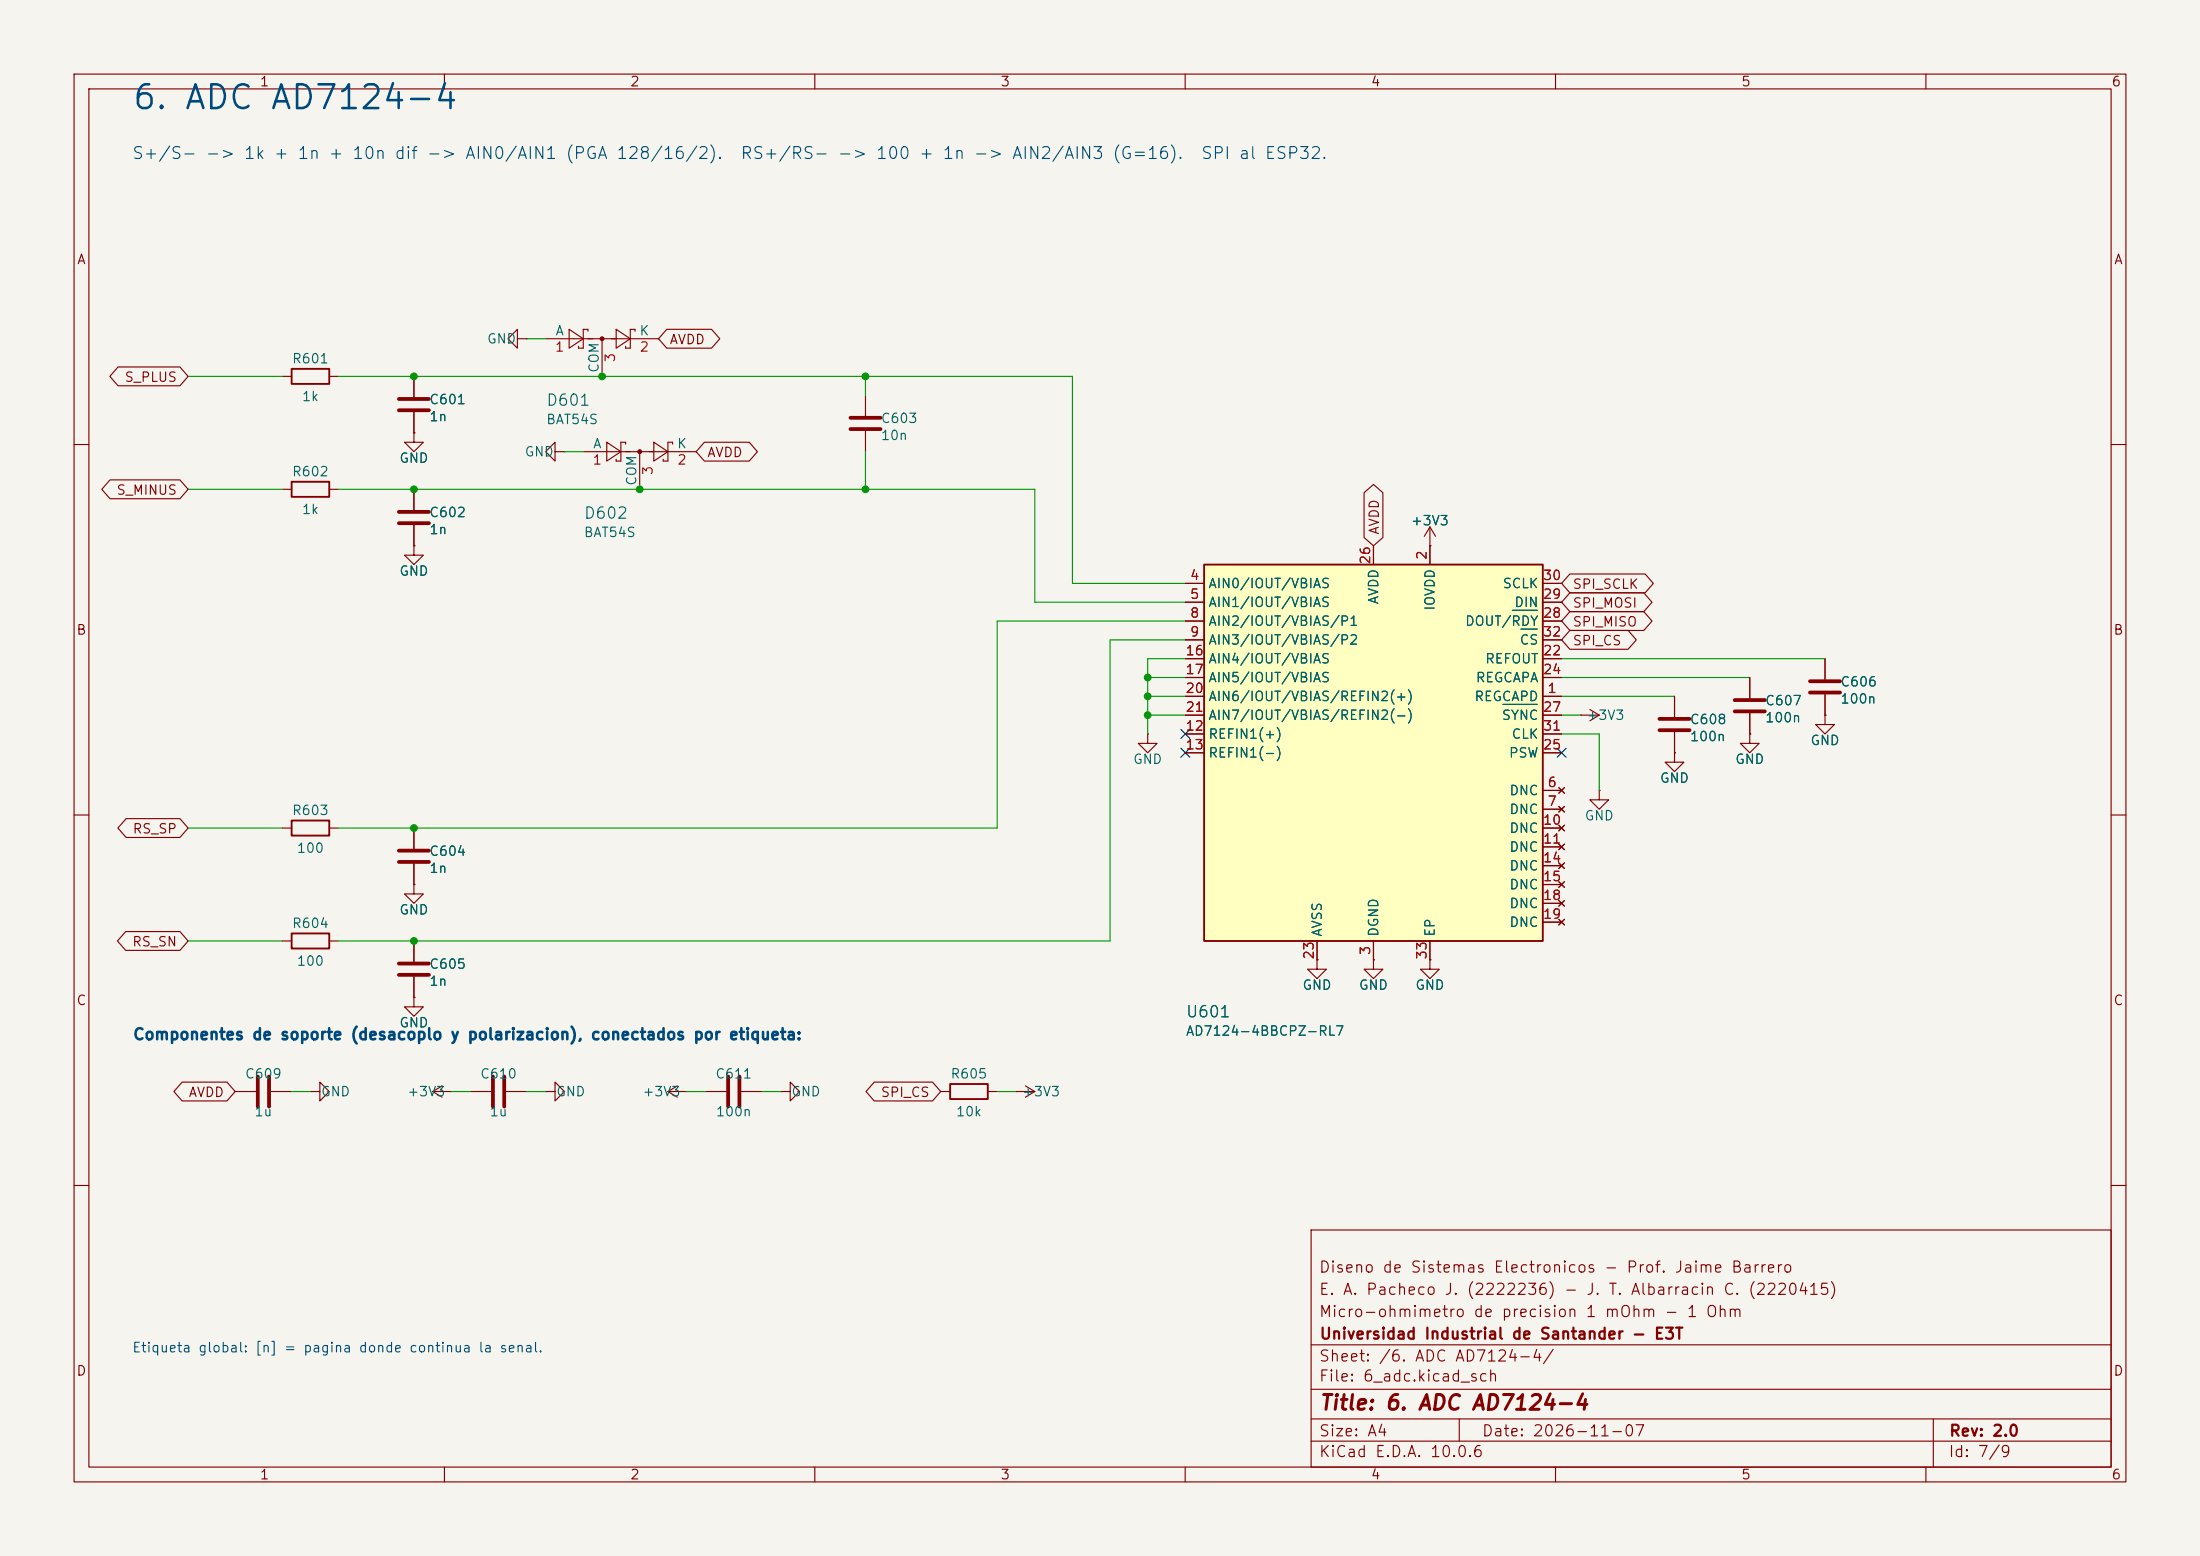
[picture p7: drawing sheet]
<svg xmlns="http://www.w3.org/2000/svg" width="297mm" height="210mm" viewBox="0 0 297 210" stroke-linecap="round" stroke-linejoin="round" font-family="sans-serif">
<path d="M0 0h297v210h-297z" fill="#f5f4ef" stroke="#f5f4ef" stroke-width=".14"/>
<g fill="none" stroke="#840000" stroke-width=".15">
<path d="M10 10h277v190h-277zM12 12h273v186h-273zM60 10v2M110 10v2M160 10v2M210 10v2M260 10v2M38.1 50.8h1.3M44.4 50.8h1.3M69.8 45.7v-1.2l-1.2 1.2 1.2 1.3v-1.3h1.3M71.1 45.7h.1M73.7 45.7h15.2"/>
<path d="M76.8 44.5l1.9 1.2-1.9 1.3zM79.4 44.7v-.2h-.7v2.5h-.6v-.3M81.3 45.7v5.1M81.9 59.7l1.9 1.3-1.9 1.2zM83.2 44.5l1.9 1.2-1.9 1.3zM84.5 59.9v-.2h-.7v2.5h-.6v-.2M85.7 44.7v-.2h-.6v2.5h-.6v-.3M88.3 59.7l1.9 1.3-1.9 1.2zM90.8 59.9v-.2h-.6v2.5h-.7v-.2M116.8 53.3v2.8M116.8 58.2v2.8M10 60h2"/>
<path d="M55.9 73.7v1.2h1.2l-1.2 1.3-1.3-1.3h1.3M55.9 73.7h.1M55.9 66v2.8M55.9 70.9v2.8M74.9 61v-1.3l-1.2 1.3 1.2 1.2v-1.2h1.3M76.2 61h.1M78.7 61h15.3M86.4 61v5M193 73.7h.1M193 71.1l-.7 1.3M193 71.1l.8 1.3M193 71.1v2.6"/>
<path d="M285 60h2M154.9 99.1v1.2h1.3l-1.3 1.3-1.2-1.3h1.2M154.9 99.1h.1M213.4 96.5h.1M213.4 96.5h2.5M214.6 95.8l1.3 .7M215.9 96.5l-1.3 .8M226.1 94v2.8M226.1 98.8v2.8M236.2 99.1v1.2h1.3l-1.3 1.3-1.3-1.3h1.3M236.2 99.1h.1M246.4 96.5v1.3h1.2l-1.2 1.3-1.3-1.3h1.3"/>
<path d="M246.4 96.5h.1M246.4 88.9v2.8M246.4 93.7v2.8M10 110h2M38.1 111.8h1.3M44.4 111.8h1.3M55.9 119.4v1.3h1.2l-1.2 1.2-1.3-1.2h1.3M55.9 119.4h.1M55.9 111.8v2.8M55.9 116.6v2.8M215.9 106.7v1.3h1.3l-1.3 1.2-1.3-1.2h1.3M215.9 106.7h.1"/>
<path d="M226.1 101.6v1.3h1.2l-1.2 1.2-1.3-1.2h1.3M226.1 101.6h.1M285 110h2M38.1 127h1.3M44.4 127h1.3M55.9 134.6v1.3h1.2l-1.2 1.3-1.3-1.3h1.3M55.9 134.6h.1M55.9 127v2.8M55.9 131.8v2.8M177.8 129.5v1.3h1.3l-1.3 1.3-1.3-1.3h1.3M177.8 129.5h.1M31.7 147.3h2.8"/>
<path d="M36.6 147.3h2.8M41.9 147.3h1.3v-1.2l1.2 1.2-1.2 1.3v-1.3M41.9 147.3h.1M58.4 147.3h2.6M58.4 147.3l1.3 .8M59.7 146.6l-1.3 .7M61 147.3h.1M63.5 147.3h2.8M68.3 147.3h2.8M73.7 147.3h1.2v-1.2l1.3 1.2-1.3 1.3v-1.3M73.7 147.3h.1M90.2 147.3h2.5"/>
<path d="M90.2 147.3l1.2 .8M91.4 146.6l-1.2 .7M92.7 147.3h.1M95.2 147.3h2.8M100.1 147.3h2.8M105.4 147.3h1.3v-1.2l1.2 1.2-1.2 1.3v-1.3M105.4 147.3h.1M127 147.3h1.3M133.3 147.3h1.3M137.2 147.3h.1M137.2 147.3h2.5M138.4 146.6l1.3 .7"/>
<path d="M139.7 147.3l-1.3 .8M10 160h2M177 166h108v32h-108zM285 160h2M60 198v2M110 198v2M160 198v2M177 194.5h108M177 191.5h108M177 187.5h108M177 181.5h108M197 191.5v3"/>
<path d="M210 198v2M260 198v2M261 191.5v6.5"/>
</g>
<g fill="none" stroke="#840000" stroke-width=".51">
<path d="M114.8 56.4h4.1M114.8 57.9h4.1M53.8 69.1h4.1M53.8 70.6h4.1M224 97h4.1M224 98.6h4.1M244.3 91.9h4.1M244.3 93.5h4.1M53.8 114.8h4.1M53.8 116.3h4.1M53.8 130h4.1M53.8 131.6h4.1"/>
<path d="M34.8 145.3v4.1M36.3 145.3v4.1M66.5 145.3v4.1M68.1 145.3v4.1M98.3 145.3v4.1M99.8 145.3v4.1"/>
</g>
<path d="M39.4 49.8h5v2h-5zM39.4 110.7h5v2.1h-5zM39.4 126h5v2h-5zM128.3 146.3h5v2h-5z" fill="none" stroke="#840000" stroke-width=".25"/>
<g fill="#840000" stroke="#840000" stroke-width=".15">
<circle cx="81.3" cy="45.7" r=".25"/>
<circle cx="86.4" cy="61" r=".25"/>
</g>
<path d="M162.6 76.2h45.7v50.8h-45.7z" fill="#ffffc2"/>
<path d="M39.4 65h5v2.1h-5zM162.6 76.2h45.7v50.8h-45.7z" fill="none" stroke="#840000" stroke-width=".25"/>
<g fill="none" stroke="#840000" stroke-width=".15">
<path d="M15.9 49.5h8.4l1.1 1.3-1.1 1.3h-8.4l-1.1-1.3zM55.9 58.4v1.3h1.2l-1.2 1.3-1.3-1.3h1.3M55.9 58.4h.1M55.9 50.8v2.8M55.9 55.6v2.8M90 44.4h6.1l1.1 1.3-1.1 1.3h-6.1l-1.1-1.3zM95.1 59.7h6l1.2 1.3-1.2 1.2h-6l-1.1-1.2zM14.9 64.8h9.4l1.1 1.2-1.1 1.3h-9.4l-1.2-1.3zM38.1 66h1.3M44.4 66h1.3M55.9 73.7h.1M55.9 66v2.8"/>
<path d="M55.9 70.9v2.8M160 78.7h2.6M184.1 66.5l1.3-1.1 1.3 1.1v6l-1.3 1.2-1.3-1.2zM185.4 73.7v2.5M193 73.7h.1M193 73.7v2.5M208.3 78.7h2.5M211.9 77.5h10.2l1.1 1.2-1.1 1.3h-10.2l-1.1-1.3zM160 94h2.6M160 81.3h2.6M160 83.8h2.6M160 86.4h2.6"/>
<path d="M160 99.1h2.6M160 88.9h2.6M160 91.4h2.6M160 96.5h2.6M208.3 94h2.5M208.3 81.3h2.5M208.3 83.8h2.5M208.3 86.4h2.5M208.3 99.1h2.5M208.3 88.9h2.5M208.3 91.4h2.5M208.3 96.5h2.5"/>
<path d="M211.9 82.5h10l1.1 1.3-1.1 1.3h-10l-1.1-1.3zM211.9 80h10l1.1 1.3-1.1 1.3h-10l-1.1-1.3zM211.9 85.1h7.9l1.1 1.3-1.1 1.2h-7.9l-1.1-1.2zM226.1 94v2.8M226.1 98.8v2.8M236.2 99.1h.1M236.2 91.4v2.8M236.2 96.3v2.8M246.4 96.5h.1M246.4 88.9v2.8M246.4 93.7v2.8M17 110.5h7.3l1.1 1.3-1.1 1.2h-7.3l-1.1-1.2z"/>
<path d="M55.9 119.4h.1M55.9 111.8v2.8M55.9 116.6v2.8M160 101.6h2.6M208.3 106.7h2.5M208.3 109.2h2.5M208.3 111.8h2.5M208.3 114.3h2.5M208.3 101.6h2.5M208.3 116.8h2.5M208.3 119.4h2.5M210.4 106.3l.8 .8"/>
<path d="M210.4 108.8l.8 .8M210.4 111.4l.8 .7M210.4 113.9l.8 .8M210.4 116.5l.8 .7M210.4 119l.8 .8M211.2 106.3l-.8 .8M211.2 108.8l-.8 .8M211.2 111.4l-.8 .7M211.2 113.9l-.8 .8M211.2 116.5l-.8 .7M211.2 119l-.8 .8M226.1 101.6h.1"/>
<path d="M17 125.7h7.3l1.1 1.3-1.1 1.3h-7.3l-1.1-1.3zM55.9 134.6h.1M55.9 127v2.8M55.9 131.8v2.8M177.8 129.5h.1M177.8 127v2.5M185.4 129.5v1.3h1.3l-1.3 1.3-1.3-1.3h1.3M185.4 129.5h.1M185.4 127v2.5M193 129.5v1.3h1.3l-1.3 1.3-1.2-1.3h1.2M193 129.5h.1M193 127v2.5"/>
<path d="M208.3 121.9h2.5M208.3 124.5h2.5M210.4 121.5l.8 .8M210.4 124.1l.8 .7M211.2 121.5l-.8 .8M211.2 124.1l-.8 .7M24.6 146h6l1.1 1.3-1.1 1.3h-6l-1.1-1.3zM118 146h7.9l1.1 1.3-1.1 1.3h-7.9l-1.1-1.3z"/>
</g>
<path d="M202.9 95.1h4.6M204.2 82.4h3.3M205.3 84.9h2.2" fill="none" stroke="#006464" stroke-width=".15"/>
<path d="M53.8 53.8h4.1M53.8 55.4h4.1M234.2 94.5h4.1M234.2 96h4.1" fill="none" stroke="#840000" stroke-width=".51"/>
<g fill="none" stroke="#009600" stroke-width=".15">
<path d="M25.4 50.8h12.7M45.7 50.8h99.1v27.9h15.2M71.1 45.7h2.6M116.8 50.8v2.5M25.4 66h12.7M45.7 66h94v15.3h20.3M76.2 61h2.5M116.8 61v5M154.9 91.4h5.1M154.9 94h5.1M154.9 96.5h5.1M160 83.8h-25.4v28h-88.9"/>
<path d="M160 86.4h-10.1v40.6h-104.2M160 88.9h-5.1v10.2M210.8 88.9h35.6M210.8 91.4h25.4M210.8 94h15.3M210.8 96.5h2.6M210.8 99.1h5.1v7.6M25.4 111.8h12.7M25.4 127h12.7M39.4 147.3h2.5M61 147.3h2.5M71.1 147.3h2.6"/>
<path d="M92.7 147.3h2.5M102.9 147.3h2.5M134.6 147.3h2.6"/>
</g>
<path d="M159.4 98.5l1.2 1.2M160.6 98.5l-1.2 1.2M159.4 101l1.2 1.2M160.6 101l-1.2 1.2M210.2 101l1.2 1.2M211.4 101l-1.2 1.2" fill="none" stroke="#000084" stroke-width=".15"/>
<g fill="#009600" stroke="#009600" stroke-width=".14">
<circle cx="55.9" cy="127" r=".46"/>
<circle cx="154.9" cy="91.4" r=".46"/>
<circle cx="154.9" cy="94" r=".46"/>
<circle cx="154.9" cy="96.5" r=".46"/>
<circle cx="55.9" cy="50.8" r=".46"/>
<circle cx="116.8" cy="50.8" r=".46"/>
<circle cx="116.8" cy="66" r=".46"/>
<circle cx="86.4" cy="66" r=".46"/>
<circle cx="55.9" cy="111.8" r=".46"/>
<circle cx="55.9" cy="66" r=".46"/>
<circle cx="81.3" cy="50.8" r=".46"/>
</g>
<text font-size="3.2" fill="#004884" x="17.7" y="15.5">6. ADC AD7124-4</text>
<text font-size="2" fill="#840000" x="178" y="190.8">Title: 6. ADC AD7124-4</text>
<g font-size="1.6" fill="#004884">
<text x="17.7" y="21.9">S+/S- -&gt; 1k + 1n + 10n dif -&gt; AIN0/AIN1 (PGA 128/16/2).</text>
<text x="99.9" y="21.9">RS+/RS- -&gt; 100 + 1n -&gt; AIN2/AIN3 (G=16).</text>
<text x="162" y="21.9">SPI al ESP32.</text>
</g>
<g font-size="1.5" fill="#006464">
<text x="73.6" y="55.2">D601</text>
<text x="78.7" y="70.4">D602</text>
<text x="160" y="137.7">U601</text>
</g>
<text font-size="1.5" fill="#004884" x="17.9" y="140.7">Componentes de soporte (desacoplo y polarizacion), conectados por etiqueta:</text>
<g font-size="1.5" fill="#840000">
<text x="178" y="172.1">Diseno de Sistemas Electronicos - Prof. Jaime Barrero</text>
<text x="178" y="178.1">Micro-ohmimetro de precision 1 mOhm - 1 Ohm</text>
<text x="178" y="175.1">E. A. Pacheco J. (2222236) - J. T. Albarracin C. (2220415)</text>
<text x="178" y="184.1">Sheet: /6. ADC AD7124-4/</text>
<text x="178" y="181.1">Universidad Industrial de Santander - E3T</text>
<text x="178" y="186.8">File: 6_adc.kicad_sch</text>
<text x="178" y="197">KiCad E.D.A. 10.0.6</text>
<text x="178" y="194.2">Size: A4</text>
<text x="200" y="194.2">Date: 2026-11-07</text>
<text x="263" y="197">Id: 7/9</text>
<text x="263" y="194.2">Rev: 2.0</text>
</g>
<g font-size="1.3" fill="#840000">
<text x="35" y="12">1</text>
<text x="85" y="12">2</text>
<text x="135" y="12">3</text>
<text x="185" y="12">4</text>
<text x="235" y="12">5</text>
<text x="285" y="12">6</text>
<text x="10.3" y="36">A</text>
<text x="285.3" y="36">A</text>
<text x="90.3" y="46.8">AVDD</text>
<text x="16.7" y="51.9">S_PLUS</text>
<text x="95.4" y="62">AVDD</text>
<text x="15.6" y="67.1">S_MINUS</text>
<text x="186.5" y="72.3" transform="rotate(-90 186.5 72.3)">AVDD</text>
<text x="212.2" y="79.8">SPI_SCLK</text>
<text x="212.2" y="82.3">SPI_MOSI</text>
<text x="10.2" y="86">B</text>
<text x="212.2" y="84.9">SPI_MISO</text>
<text x="212.2" y="87.4">SPI_CS</text>
<text x="285.2" y="86">B</text>
<text x="17.8" y="112.8">RS_SP</text>
<text x="17.8" y="128.1">RS_SN</text>
<text x="10.2" y="136">C</text>
<text x="285.2" y="136">C</text>
<text x="25.4" y="148.4">AVDD</text>
<text x="118.8" y="148.4">SPI_CS</text>
<text x="10.2" y="186">D</text>
<text x="285.2" y="186">D</text>
<text x="35" y="200">1</text>
<text x="85" y="200">2</text>
<text x="135" y="200">3</text>
<text x="185" y="200">4</text>
<text x="235" y="200">5</text>
<text x="285" y="200">6</text>
</g>
<g font-size="1.3" fill="#006464">
<text x="65.7" y="46.7">GND</text>
<text x="74.9" y="45.6">A</text>
<text x="86.2" y="45.6">K</text>
<text x="39.3" y="49.4">R601</text>
<text x="81.1" y="50.4" transform="rotate(-90 81.1 50.4)">COM</text>
<text x="40.7" y="54.5">1k</text>
<text x="57.9" y="54.9">C601</text>
<text x="57.9" y="57.2">1n</text>
<text x="73.6" y="57.6">BAT54S</text>
<text x="118.8" y="57.4">C603</text>
<text x="118.8" y="59.7">10n</text>
<text x="39.3" y="64.6">R602</text>
<text x="53.8" y="62.8">GND</text>
<text x="70.7" y="61.9">GND</text>
<text x="80" y="60.8">A</text>
<text x="86.2" y="65.7" transform="rotate(-90 86.2 65.7)">COM</text>
<text x="91.3" y="60.8">K</text>
<text x="40.7" y="69.7">1k</text>
<text x="57.9" y="70.1">C602</text>
<text x="190.4" y="71.2">+3V3</text>
<text x="57.9" y="72.4">1n</text>
<text x="78.7" y="72.8">BAT54S</text>
<text x="53.8" y="78">GND</text>
<text x="163" y="79.7">AIN0/IOUT/VBIAS</text>
<text x="163" y="82.2">AIN1/IOUT/VBIAS</text>
<text x="186.4" y="81.7" transform="rotate(-90 186.4 81.7)">AVDD</text>
<text x="194" y="82.5" transform="rotate(-90 194 82.5)">IOVDD</text>
<text x="202.8" y="79.7">SCLK</text>
<text x="204.3" y="82.2">DIN</text>
<text x="163" y="84.8">AIN2/IOUT/VBIAS/P1</text>
<text x="163" y="87.3">AIN3/IOUT/VBIAS/P2</text>
<text x="163" y="89.9">AIN4/IOUT/VBIAS</text>
<text x="197.7" y="84.8">DOUT/RDY</text>
<text x="200.4" y="89.9">REFOUT</text>
<text x="205.1" y="87.3">CS</text>
<text x="163" y="92.4">AIN5/IOUT/VBIAS</text>
<text x="163" y="94.9">AIN6/IOUT/VBIAS/REFIN2(+)</text>
<text x="199" y="94.9">REGCAPD</text>
<text x="199.1" y="92.4">REGCAPA</text>
<text x="238.2" y="95.5">C607</text>
<text x="248.4" y="93">C606</text>
<text x="248.4" y="95.3">100n</text>
<text x="163" y="100">REFIN1(+)</text>
<text x="163" y="97.5">AIN7/IOUT/VBIAS/REFIN2(-)</text>
<text x="202.6" y="97.5">SYNC</text>
<text x="204" y="100">CLK</text>
<text x="214.1" y="97.5">+3V3</text>
<text x="228" y="98.1">C608</text>
<text x="228" y="100.4">100n</text>
<text x="238.2" y="97.8">100n</text>
<text x="244.3" y="100.9">GND</text>
<text x="152.9" y="103.4">GND</text>
<text x="163" y="102.6">REFIN1(-)</text>
<text x="203.6" y="102.6">PSW</text>
<text x="203.7" y="107.6">DNC</text>
<text x="224" y="106">GND</text>
<text x="234.2" y="103.4">GND</text>
<text x="39.3" y="110.3">R603</text>
<text x="203.7" y="110.2">DNC</text>
<text x="203.7" y="112.7">DNC</text>
<text x="213.8" y="111">GND</text>
<text x="40" y="115.4">100</text>
<text x="57.9" y="115.8">C604</text>
<text x="57.9" y="118.1">1n</text>
<text x="203.7" y="115.3">DNC</text>
<text x="203.7" y="117.8">DNC</text>
<text x="39.3" y="125.6">R604</text>
<text x="53.8" y="123.7">GND</text>
<text x="203.7" y="120.3">DNC</text>
<text x="203.7" y="122.9">DNC</text>
<text x="203.7" y="125.4">DNC</text>
<text x="40" y="130.7">100</text>
<text x="57.9" y="131.1">C605</text>
<text x="178.8" y="126.5" transform="rotate(-90 178.8 126.5)">AVSS</text>
<text x="186.4" y="126.5" transform="rotate(-90 186.4 126.5)">DGND</text>
<text x="194" y="126.5" transform="rotate(-90 194 126.5)">EP</text>
<text x="57.9" y="133.4">1n</text>
<text x="175.7" y="133.9">GND</text>
<text x="183.4" y="133.9">GND</text>
<text x="191" y="133.9">GND</text>
<text x="53.8" y="139">GND</text>
<text x="160" y="140.1">AD7124-4BBCPZ-RL7</text>
<text x="33" y="145.9">C609</text>
<text x="43.2" y="148.3">GND</text>
<text x="54.9" y="148.3">+3V3</text>
<text x="64.7" y="145.9">C610</text>
<text x="75" y="148.3">GND</text>
<text x="86.6" y="148.3">+3V3</text>
<text x="96.5" y="145.9">C611</text>
<text x="106.7" y="148.3">GND</text>
<text x="128.2" y="145.9">R605</text>
<text x="137.9" y="148.3">+3V3</text>
<text x="34.3" y="151">1u</text>
<text x="66" y="151">1u</text>
<text x="96.5" y="151">100n</text>
<text x="129" y="151">10k</text>
</g>
<g font-size="1.3" fill="#a90000">
<text x="74.8" y="47.8">1</text>
<text x="86.3" y="47.8">2</text>
<text x="83.3" y="49" transform="rotate(-90 83.3 49)">3</text>
<text x="79.9" y="63">1</text>
<text x="88.4" y="64.2" transform="rotate(-90 88.4 64.2)">3</text>
<text x="91.3" y="63">2</text>
<text x="185.3" y="76.3" transform="rotate(-90 185.3 76.3)">26</text>
<text x="192.9" y="75.7" transform="rotate(-90 192.9 75.7)">2</text>
<text x="160.6" y="78.6">4</text>
<text x="160.6" y="81.1">5</text>
<text x="160.6" y="83.7">8</text>
<text x="208.2" y="83.7">28</text>
<text x="208.2" y="81.1">29</text>
<text x="208.2" y="78.6">30</text>
<text x="160" y="88.8">16</text>
<text x="160.6" y="86.2">9</text>
<text x="208.2" y="88.8">22</text>
<text x="208.2" y="86.2">32</text>
<text x="160" y="91.3">17</text>
<text x="160" y="93.8">20</text>
<text x="208.2" y="91.3">24</text>
<text x="208.8" y="93.8">1</text>
<text x="160" y="98.9">12</text>
<text x="160" y="101.5">13</text>
<text x="160" y="96.4">21</text>
<text x="208.2" y="101.5">25</text>
<text x="208.2" y="96.4">27</text>
<text x="208.2" y="98.9">31</text>
<text x="208.8" y="106.5">6</text>
<text x="208.2" y="111.6">10</text>
<text x="208.8" y="109.1">7</text>
<text x="208.2" y="114.2">11</text>
<text x="208.2" y="116.7">14</text>
<text x="208.2" y="119.2">15</text>
<text x="208.2" y="121.8">18</text>
<text x="208.2" y="124.3">19</text>
<text x="177.7" y="129.6" transform="rotate(-90 177.7 129.6)">23</text>
<text x="185.3" y="129" transform="rotate(-90 185.3 129)">3</text>
<text x="192.9" y="129.6" transform="rotate(-90 192.9 129.6)">33</text>
</g>
<text font-size="1.3" fill="#004884" x="17.8" y="182.9">Etiqueta global: [n] = pagina donde continua la senal.</text>
</svg>
